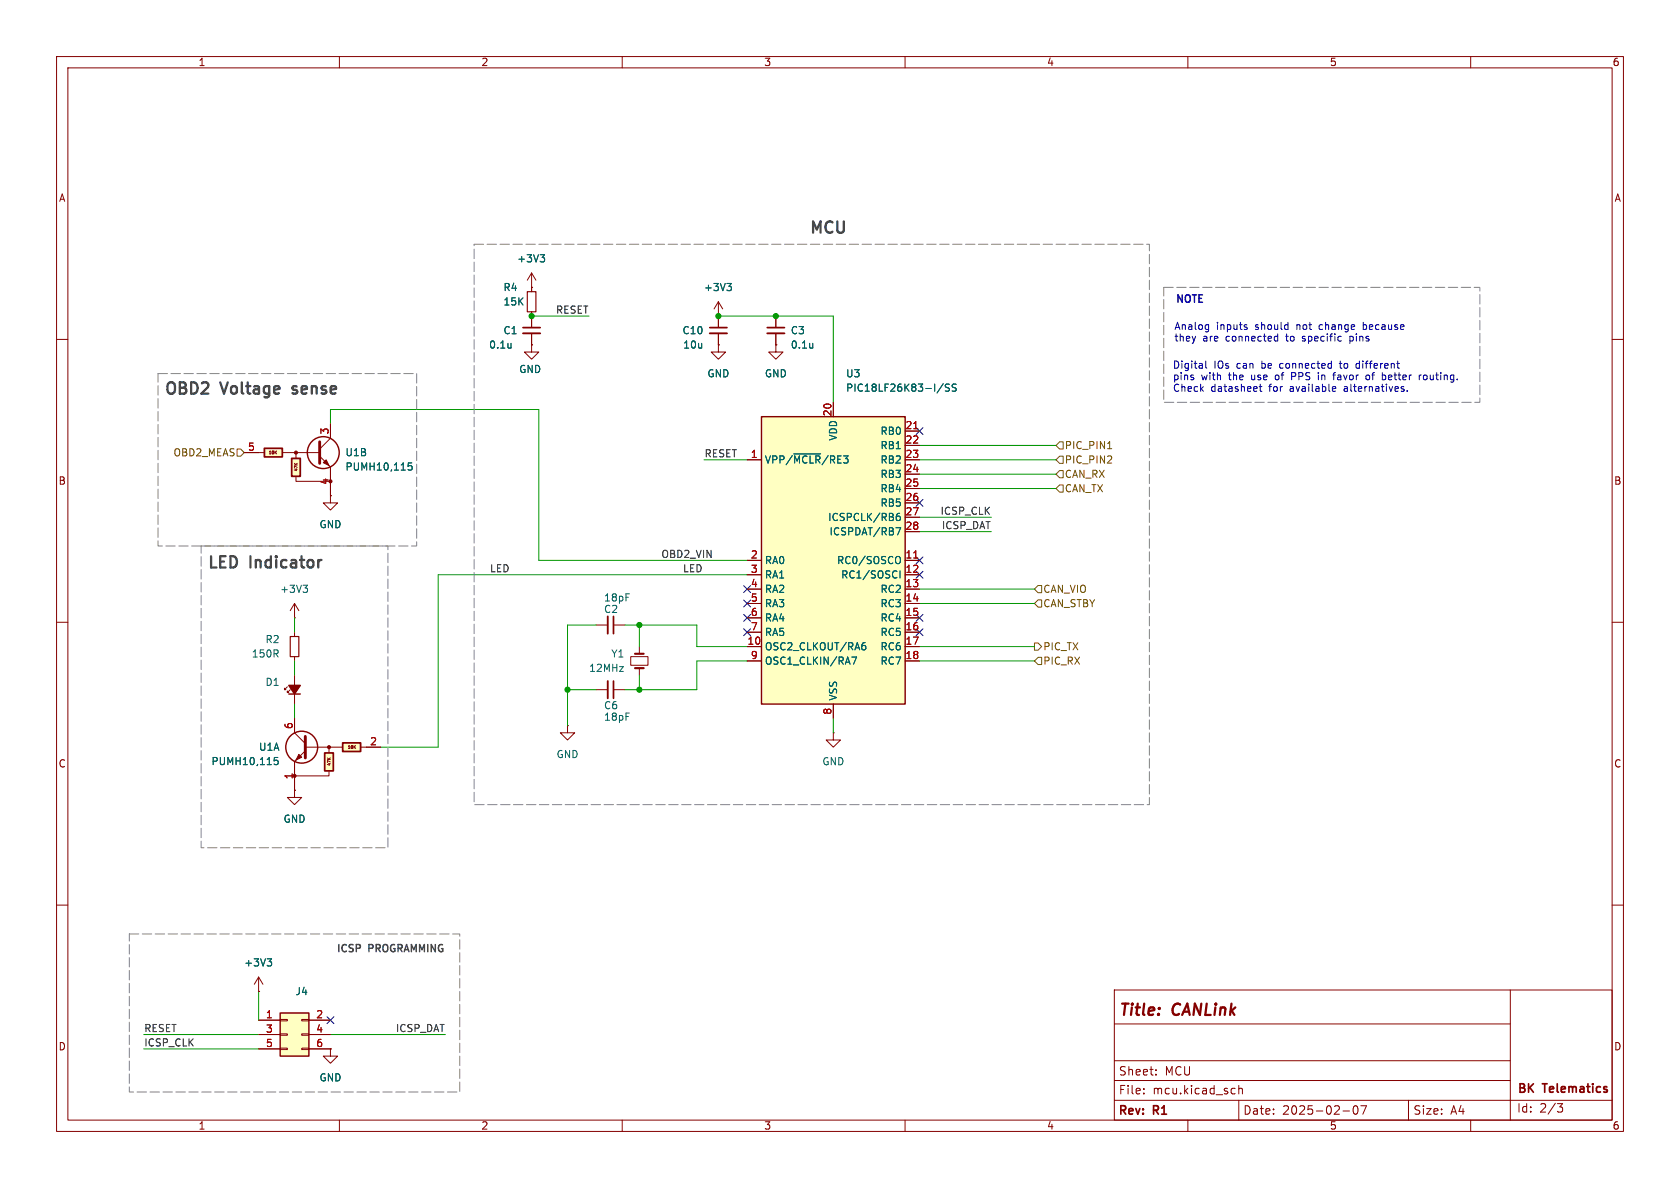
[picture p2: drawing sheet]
<svg xmlns="http://www.w3.org/2000/svg" width="297mm" height="210mm" viewBox="0 0 297 210" stroke-linecap="round" stroke-linejoin="round" font-family="sans-serif">
<g fill="none" stroke="#840000" stroke-width=".18">
<path d="M10 10h277v190h-277zM12 12h273v186h-273zM60 10v2M110 10v2M160 10v2M210 10v2M260 10v2M127 55.9h.1M127 53.3l-.8 1.3M127 53.3l.8 1.3M127 53.3v4.6M127 58.9v2.1"/>
<path d="M137.2 55.9v2M137.2 58.9v2.1M10 60h2M285 60h2M10 110h2M52.1 109.2h.1M52.1 106.7l-.8 1.3M52.1 106.7l.7 1.3M52.1 106.7v2.5M52.1 111.8v.7M52.1 116.1v.7M111.5 116.1h3.1v1.5h-3.1z"/>
<path d="M113 114.3v1.3M113 118.1v1.3M285 110h2M52.1 139.7v1.3h-1.3l1.3 1.2 1.2-1.2h-1.2M52.1 139.7h.1M100.3 128.3v1.2h1.3l-1.3 1.3-1.2-1.3h1.2M100.3 128.3h.1M147.3 129.5v1.3h1.3l-1.3 1.3-1.3-1.3h1.3M147.3 129.5h.1M10 160h2M197 175h88v23h-88zM267 175v23"/>
<path d="M285 160h2M60 198v2M110 198v2M160 198v2M197 194.5h88M197 191h70M197 187.5h70M197 181h70M202.2 193.2v.2M202.2 192.4v.2M204.4 189.9v.1M204.4 189.1v.2"/>
<path d="M210 198v2M217.9 192.4h.5M218.4 193.3l-.5 .1M219 192.5l.2-.1h.4v1M219 191.9v1.5M219 194.5v3.5M237.4 196.4h1.2M239.4 195.6l.2-.1a.81 .81 0 0 1 .6 .6 .81 .81 0 0 1-.3 .8l-.2 .1a.81 .81 0 0 1-.3-1.4zM240.6 195.5h1l-.7 1.5M249 194.5v3.5M260 198v2M275.3 195.1h1l-.5 .6 .4 .1 .1 .5-.3 .3h-.5"/>
</g>
<path d="M125.5 57.9h3M135.6 57.9h3.1" fill="none" stroke="#840000" stroke-width=".3"/>
<path d="M125.5 58.9h3M135.6 58.9h3.1" fill="none" stroke="#840000" stroke-width=".33"/>
<path d="M128.5 50.1h.8l-.4 .5M129.1 50.6l.2 .2v.3l-.2 .3M143.7 60.7v.8M143.7 61.4l-.1 .1M53.6 103.4h.8l-.5 .5M54.1 103.9l.3 .3v.3l-.3 .2" fill="none" stroke="#006464" stroke-width=".18"/>
<path d="M112.3 118.1h1.5M112.3 115.6h1.5" fill="none" stroke="#840000" stroke-width=".38"/>
<path d="M51.3 112.5h1.5v3.6h-1.5z" fill="none" stroke="#840000" stroke-width=".2"/>
<g fill="#ffffc2">
<path d="M60.6 131.3h3.2v1.5h-3.2z"/>
<path d="M57.4 133.1h1.5v3.2h-1.5z"/>
</g>
<g fill="#840000" stroke="#840000" stroke-width=".18">
<path d="M52.8 133.4l.5 .5-1 .5z"/>
<circle cx="58.2" cy="132.1" r=".27"/>
</g>
<g fill="none" stroke="#840000" stroke-width=".18">
<path d="M94 50.8h.1M94 48.3l-.8 1.2M94 48.3l.7 1.2M94 48.3v2.5M94 55.9v2M94 58.9v2.1M94 61v1.2h1.2l-1.2 1.3-1.3-1.3h1.3M94 61h.1M127 61v1.2h1.3l-1.3 1.3-1.3-1.3h1.3M127 61h.1M137.2 61v1.2h1.2l-1.2 1.3-1.3-1.3h1.3M137.2 61h.1"/>
<path d="M52.1 119.4v5.1M105.4 110.5h2M108.5 110.5h2M50.8 121.4l-.5 .5v-.2v.2h.2M51.3 121.9l-.5 .5v-.2v.2h.3M52.1 127v2.5l1.9 1.9M54 132.7l-1.9 1.9v5.1M54.1 132.1h6.4M57.9 135.1l.3 .2M57.9 134.3h.5M57.9 134l.3 .3M58.2 136.4v.8h-6.1"/>
<path d="M58.2 132.1v1M58.4 134.7l-.5-.2v.3M58.4 134l-.3 .2M61.7 131.9v.4M62.1 131.8h.2M62.6 131.8v.5M62.7 132l.2 .3M62.9 131.8l-.3 .3M63.8 132.1h3.5M105.4 121.9h2M108.5 121.9h2M58.4 185.4v1.3h1.3l-1.3 1.3-1.3-1.3h1.3"/>
<path d="M58.4 185.4h.1"/>
</g>
<path d="M92.5 57.9h3M108.5 109v3M57.4 133.1h1.5v3.2h-1.5zM60.6 131.3h3.2v1.5h-3.2zM108.5 120.4v3" fill="none" stroke="#840000" stroke-width=".3"/>
<path d="M54 130.2v3.8" fill="none" stroke="#840000" stroke-width=".51"/>
<g fill="none" stroke="#840000" stroke-width=".25">
<path d="M51.1 122.7h2"/>
<circle cx="53.3" cy="132.1" r="2.82"/>
</g>
<path d="M95.5 45h.8l-.4 .5M96 45.5l.3 .3v.3l-.3 .2M90.3 60.7v.8M90.3 61.4v.1M49.1 133.9h-.6v.6l.1-.1h.5l.1 .2-.1 .5-.2 .1-.4-.1" fill="none" stroke="#006464" stroke-width=".18"/>
<path d="M51.1 121.2h2l-1 1.5z" fill="#840000" stroke="#840000" stroke-width=".25"/>
<path d="M92.5 58.9h3M107.4 109v3M107.4 120.4v3" fill="none" stroke="#840000" stroke-width=".33"/>
<path d="M134.6 73.7h25.4v50.8h-25.4z" fill="#ffffc2"/>
<path d="M134.6 73.7h25.4v50.8h-25.4z" fill="none" stroke="#840000" stroke-width=".25"/>
<g fill="none" stroke="#840000" stroke-width=".18">
<path d="M147.3 71.1v2.6M160 76.2h2.6M160 78.7h2.6M58.4 87.6v1.3h-1.3l1.3 1.3 1.3-1.3h-1.3M58.4 87.6h.1M132.1 81.3h2.5M132.1 99.1h2.5M160 81.3h2.6M160 99.1h2.6M160 83.8h2.6M160 86.4h2.6M160 88.9h2.6"/>
<path d="M160 91.4h2.6M160 94h2.6M132.1 101.6h2.5M132.1 104.1h2.5M132.1 106.7h2.5M132.1 109.2h2.5M132.1 111.8h2.5M132.1 114.3h2.5M132.1 116.8h2.5M160 101.6h2.6M160 104.1h2.6M160 106.7h2.6"/>
<path d="M160 109.2h2.6M160 111.8h2.6M160 114.3h2.6M160 116.8h2.6M147.3 124.5v2.5"/>
</g>
<path d="M166.7 67.8l-1 1.7M167.8 68l-.4-.1-.2 .1v.4l.5 .2 .1 .3-.2 .3-.5-.1M169 68l-.4-.1-.2 .1v.4l.5 .2 .1 .3-.2 .3-.5-.1M140.3 80.2h4.8M158.4 93.3h.8l-.5 1.3M158.6 98.4a.43 .43 0 0 1 .6 .4v.4a.43 .43 0 0 1-.6 .4M159 90.7l-.3 .1a.86 .86 0 0 0 0 1.2l.4-.1 .1-.4-.3-.3-.3 .1-.2 .2M150.6 116.1h.8l-.5 1.3M152.6 114.1h.2l.3 .2-.1 .5-.4 .1M152.9 113.6l-.3 .1M159.1 100.9v1.3" fill="none" stroke="#006464" stroke-width=".18"/>
<path d="M161.5 75.8h.8M161.5 98.6h.8" fill="none" stroke="#a90000" stroke-width=".18"/>
<g fill="#ffffc2">
<path d="M46.7 79.2h3.2v1.6h-3.2z"/>
<path d="M51.6 81h1.5v3.2h-1.5z"/>
</g>
<g fill="#840000" stroke="#840000" stroke-width=".18">
<path d="M57.1 81.8l.6-.5 .5 1z"/>
<circle cx="52.3" cy="80" r=".27"/>
</g>
<g fill="none" stroke="#840000" stroke-width=".18">
<path d="M47.7 79.8l.1 .4M48.2 79.8h.1M48.6 79.7v.5M48.7 79.9l.2 .3M48.9 79.7l-.3 .3M58.4 74.9v2.6l-1.9 1.9M43.2 80h3.5M50 80h6.4M52 83.1l.4 .1M52 82.2h.6M52 81.9l.3 .3M52.3 84.3v.8h6.1"/>
<path d="M52.3 80v1M52.6 82.6l-.6-.2v.3M52.6 81.9l-.3 .2M56.5 80.6l1.9 2v5"/>
</g>
<path d="M46.7 79.2h3.2v1.6h-3.2zM51.6 81h1.5v3.2h-1.5z" fill="none" stroke="#840000" stroke-width=".3"/>
<path d="M56.5 78.1v3.8" fill="none" stroke="#840000" stroke-width=".51"/>
<circle cx="57.1" cy="80" r="2.82" fill="none" stroke="#840000" stroke-width=".25"/>
<path d="M72.8 81.8h-.6l-.1 .6 .2-.1 .4 .1 .2 .2-.1 .4-.2 .1-.5-.1" fill="none" stroke="#006464" stroke-width=".18"/>
<path d="M49.5 179.1h5.1v7.6h-5.1z" fill="#ffffc2"/>
<path d="M49.5 179.1h5.1v7.6h-5.1z" fill="none" stroke="#840000" stroke-width=".25"/>
<g fill="none" stroke="#840000" stroke-width=".18">
<path d="M94 50.8h.1M94 50.8v.8M94 55.1v2.8M94 58.9v2.1M127 55.9h.1M127 55.9v2M127 58.9v2.1M137.2 55.9v2M137.2 58.9v2.1M58.4 74.9v2.6M94 61h.1M127 61h.1"/>
<path d="M137.2 61h.1M147.3 71.1v2.6M160 76.2h2.6M160 78.7h2.6M43.2 80h2.5M58.4 87.6h.1M58.4 82.6v5M132.1 81.3h2.5M132.1 99.1h2.5M160 81.3h2.6M160 99.1h2.6M160 83.8h2.6"/>
<path d="M160 86.4h2.6M160 88.9h2.6M160 91.4h2.6M160 94h2.6M132.1 101.6h2.5M132.1 104.1h2.5M132.1 106.7h2.5M132.1 109.2h2.5M132.1 111.8h2.5M132.1 114.3h2.5M132.1 116.8h2.5M160 101.6h2.6"/>
<path d="M160 104.1h2.6M160 106.7h2.6M160 109.2h2.6M160 111.8h2.6M160 114.3h2.6M160 116.8h2.6M52.1 139.7h.1M52.1 127v2.5M52.1 134.6v5.1M64.8 132.1h2.5M147.3 124.5v2.5M45.7 175.3h.1"/>
<path d="M45.7 172.7l-.7 1.3M45.7 172.7l.8 1.3M45.7 172.7v2.6M45.7 180.3h3.8M45.7 182.9h3.8M45.7 185.4h3.8M49.5 180.2h1.3v.3h-1.3zM49.5 182.8h1.3v.2h-1.3zM49.5 185.3h1.3v.2h-1.3zM53.3 180.2h1.3v.3h-1.3zM53.3 182.8h1.3v.2h-1.3zM53.3 185.3h1.3v.2h-1.3z"/>
<path d="M54.6 180.3h3.8M54.6 182.9h3.8M54.6 185.4h3.8M58.4 185.4h.1"/>
</g>
<g fill="none" stroke="#006464" stroke-width=".18">
<path d="M95.5 45h.8l-.4 .5M96 45.5l.3 .3v.3l-.3 .2M128.5 50.1h.8l-.4 .5M129.1 50.6l.2 .2v.3l-.2 .3M90.3 60.7v.8M90.3 61.4v.1M143.7 60.7v.8M143.7 61.4l-.1 .1M166.7 67.8l-1 1.7M167.8 68l-.4-.1-.2 .1v.4l.5 .2 .1 .3-.2 .3-.5-.1M169 68l-.4-.1-.2 .1v.4l.5 .2 .1 .3-.2 .3-.5-.1M72.8 81.8h-.6l-.1 .6 .2-.1 .4 .1 .2 .2-.1 .4-.2 .1-.5-.1"/>
<path d="M140.3 80.2h4.8M158.4 93.3h.8l-.5 1.3M158.6 98.4a.43 .43 0 0 1 .6 .4v.4a.43 .43 0 0 1-.6 .4M159 90.7l-.3 .1a.86 .86 0 0 0 0 1.2l.4-.1 .1-.4-.3-.3-.3 .1-.2 .2M150.6 116.1h.8l-.5 1.3M152.6 114.1h.2l.3 .2-.1 .5-.4 .1M152.9 113.6l-.3 .1M159.1 100.9v1.3M49.1 133.9h-.6v.6l.1-.1h.5l.1 .2-.1 .5-.2 .1-.4-.1M47.2 169.5h.8l-.4 .5M47.8 170l.2 .2v.3l-.2 .3"/>
</g>
<path d="M93.2 51.6h1.5v3.5h-1.5z" fill="none" stroke="#840000" stroke-width=".2"/>
<path d="M41.9 79.4h.6l.7 .6-.7 .6h-.6zM186.7 78.7l.6-.6h.7v1.3h-.7zM195.8 79.3h.7M186.7 81.3l.6-.7h.7v1.3h-.7zM186.7 83.8l.6-.6h.7v1.3h-.7zM187.3 85.7h.7v1.3h-.7l-.6-.6zM182.9 113.7h.6l.6 .6-.6 .6h-.6zM183.5 116.2h.6v1.3h-.6l-.6-.7zM183.5 106h.6v1.3h-.6l-.6-.6zM183.5 103.5h.6v1.3h-.6l-.6-.7z" fill="none" stroke="#725600" stroke-width=".18"/>
<g fill="none" stroke="#009600" stroke-width=".18">
<path d="M94 55.9h10.1M127 55.9h20.3v15.2M58.4 74.9v-2.5h36.8v26.7h36.9M162.6 78.7h24.1M124.5 81.3h7.6M162.6 81.3h24.1M162.6 86.4h24.1M162.6 83.8h24.1M162.6 94h12.7M162.6 91.4h12.7M52.1 109.2v2.6M52.1 116.8v2.6"/>
<path d="M105.4 110.5h-5.1v17.8M110.5 110.5h12.7v3.8h8.9M113 110.5v3.8M113 119.4v2.5M132.1 116.8h-8.9v5.1h-12.7M132.1 101.6h-54.6v30.5h-10.2M162.6 104.1h20.3M162.6 106.7h20.3M162.6 116.8h20.3M162.6 114.3h20.3M52.1 124.5v2.5M100.3 121.9h5.1"/>
<path d="M147.3 127v2.5M45.7 175.3v5M25.4 185.4h20.3M25.4 182.9h20.3M58.4 182.9h20.3"/>
</g>
<g fill="none" stroke="#000084" stroke-width=".18">
<path d="M162 75.6l1.2 1.2M163.2 75.6l-1.2 1.2M162 88.3l1.2 1.2M162 98.5l1.2 1.2M163.2 88.3l-1.2 1.2M163.2 98.5l-1.2 1.2M131.5 111.2l1.2 1.2M131.5 106.1l1.2 1.2M131.5 108.6l1.2 1.2M131.5 103.5l1.2 1.2M132.7 111.2l-1.2 1.2M132.7 106.1l-1.2 1.2"/>
<path d="M132.7 108.6l-1.2 1.2M132.7 103.5l-1.2 1.2M162 111.2l1.2 1.2M162 108.6l1.2 1.2M162 101l1.2 1.2M163.2 111.2l-1.2 1.2M163.2 108.6l-1.2 1.2M163.2 101l-1.2 1.2M57.8 179.7l1.2 1.2M59 179.7l-1.2 1.2"/>
</g>
<g fill="none" stroke="#0000c2" stroke-width=".18">
<path d="M213.3 57.4l.4 .1M213.7 57.4v1l-.3 .3M213.7 58.2h-.4M220.1 57.8l.3 .1 .1 .2-.2 .1h-.2M220.1 57.4l.3 .1M225.4 59.5h.5M225.9 59v1.3M238.6 59.4v1.3M238.8 59.4l-.2 .1M241 57v1.2M241 58.2h.1M241.1 57.4l-.1 .1"/>
<path d="M213.2 63.8v1.1l.2 .2M222.6 68.3h.5M222.8 67.9v1.1l.3 .2M225.4 60.2h.5M228.3 65.9v1.2M228.3 66.5h.5M233.1 65.9v.1M233.1 66.3v.8M235.6 66.3h.5M235.7 68.3l.4 .1 .1 .2-.7 .2M236.1 69.1l-.4 .1M236.1 65.9l-.3 .1v1.1"/>
<path d="M236.8 64.2h.4M236.9 63.8l.1 1.2M238.6 60.2l.2 .1M240.2 64.2l-.4 .1-.1 .2 .1 .5 .4 .1M241.6 66.4l.3-.1 .2 .2v.4l-.2 .2h-.3l-.1-.2zM244.7 66.3l.3 .2v.4l-.3 .2M248.1 68.8l.1 .1-.1 .3M248.1 68.3l.1 .1M248.8 69.1v.1M251.3 66.3l-.4 .2M252.1 66.3l-.3 .1-.2 .1 .1 .5 .4 .1"/>
</g>
<path d="M51.7 69.5l.2 .1M51.8 68.4l-.1 .1 .1 .3" fill="none" stroke="#484848" stroke-width=".4"/>
<path d="M83.8 43.2h119.4v99h-119.4zM205.7 50.8h55.9v20.3h-55.9zM27.9 66h45.8v30.5h-45.8zM35.6 96.5h33v53.4h-33zM22.9 165.1h58.4v27.9h-58.4z" fill="none" stroke="#848484" stroke-width=".18" stroke-dasharray="1.7 .6"/>
<path d="M161.5 75.8h.8M161.5 98.6h.8" fill="none" stroke="#a90000" stroke-width=".18"/>
<g fill="#009600" stroke="#009600" stroke-width=".18">
<circle cx="100.3" cy="121.9" r=".46"/>
<circle cx="113" cy="110.5" r=".46"/>
<circle cx="113" cy="121.9" r=".46"/>
<circle cx="127" cy="55.9" r=".46"/>
<circle cx="137.2" cy="55.9" r=".46"/>
<circle cx="94" cy="55.9" r=".46"/>
</g>
<g font-size="2.8" fill="#484848">
<text x="143" y="41.4">MCU</text>
<text x="29" y="69.9">OBD2</text>
<text x="39.3" y="69.9">Voltage</text>
<text x="52.7" y="69.9">sense</text>
<text x="36.6" y="100.6">LED</text>
<text x="44.3" y="100.6">Indicator</text>
</g>
<g font-size="2.8" fill="#840000">
<text x="197.7" y="180.1">Title:</text>
<text x="207.3" y="180.1">CANLink</text>
</g>
<g font-size="2.1" fill="#840000">
<text x="197.7" y="190.3">Sheet:</text>
<text x="205.9" y="190.3">MCU</text>
<text x="197.6" y="197.5">Rev:</text>
<text x="197.7" y="193.7">File:</text>
<text x="203.8" y="193.7">mcu.kicad_sch</text>
<text x="204" y="197.5">R1</text>
<text x="219.7" y="197.3">Date:</text>
<text x="226.7" y="197.3">2025-02-07</text>
<text x="249.8" y="197.3">Size:</text>
<text x="256.4" y="197.3">A4</text>
<text x="268.1" y="196.9">Id:</text>
<text x="268.2" y="193.6">BK</text>
<text x="272.2" y="196.9">2/3</text>
<text x="272.9" y="193.6">Telematics</text>
</g>
<g font-size="1.8" fill="#840000">
<text x="35" y="11.9">1</text>
<text x="85" y="11.9">2</text>
<text x="135" y="11.9">3</text>
<text x="185" y="11.9">4</text>
<text x="235" y="11.9">5</text>
<text x="285" y="11.9">6</text>
<text x="10.3" y="35.9">A</text>
<text x="285.3" y="35.9">A</text>
<text x="10.3" y="85.9">B</text>
<text x="285.3" y="85.9">B</text>
<text x="10.3" y="135.9">C</text>
<text x="285.3" y="135.9">C</text>
<text x="10.3" y="185.9">D</text>
<text x="285.3" y="185.9">D</text>
<text x="35" y="199.9">1</text>
<text x="85" y="199.9">2</text>
<text x="135" y="199.9">3</text>
<text x="185" y="199.9">4</text>
<text x="235" y="199.9">5</text>
<text x="285" y="199.9">6</text>
</g>
<g font-size="1.8" fill="#006464">
<text x="91.3" y="46.6">+3V3</text>
<text x="88.9" y="51.7">R4</text>
<text x="124.4" y="51.7">+3V3</text>
<text x="88.9" y="59.3">C1</text>
<text x="88.9" y="54.2">15K</text>
<text x="120.6" y="59.3">C10</text>
<text x="139.7" y="59.3">C3</text>
<text x="86.4" y="61.8">0.1u</text>
<text x="120.7" y="61.8">10u</text>
<text x="139.7" y="61.8">0.1u</text>
<text x="91.7" y="66.1">GND</text>
<text x="125" y="66.9">GND</text>
<text x="135.1" y="66.9">GND</text>
<text x="149.5" y="66.9">U3</text>
<text x="149.5" y="69.4">PIC18LF26K83-I/SS</text>
<text x="148.2" y="78" transform="rotate(-90 148.2 78)">VDD</text>
<text x="155.6" y="77.1">RB0</text>
<text x="61" y="83.4">PUMH10,115</text>
<text x="61" y="80.8">U1B</text>
<text x="135.1" y="82.1">VPP/~{MCLR}/RE3</text>
<text x="155.6" y="79.6">RB1</text>
<text x="155.6" y="82.1">RB2</text>
<text x="155.6" y="84.7">RB3</text>
<text x="155.6" y="87.2">RB4</text>
<text x="155.6" y="89.8">RB5</text>
<text x="56.4" y="93.6">GND</text>
<text x="146.3" y="92.3">ICSPCLK/RB6</text>
<text x="146.5" y="94.8">ICSPDAT/RB7</text>
<text x="135.1" y="99.9">RA0</text>
<text x="147.9" y="99.9">RC0/SOSCO</text>
<text x="49.4" y="105">+3V3</text>
<text x="106.7" y="106.5">18pF</text>
<text x="135.1" y="102.5">RA1</text>
<text x="135.1" y="105">RA2</text>
<text x="135.1" y="107.5">RA3</text>
<text x="148.6" y="102.5">RC1/SOSCI</text>
<text x="155.6" y="105">RC2</text>
<text x="155.6" y="107.5">RC3</text>
<text x="46.8" y="113.9">R2</text>
<text x="106.7" y="108.6">C2</text>
<text x="135.1" y="110.1">RA4</text>
<text x="135.1" y="112.6">RA5</text>
<text x="155.6" y="110.1">RC4</text>
<text x="155.6" y="112.6">RC5</text>
<text x="44.4" y="116.4">150R</text>
<text x="104" y="119">12MHz</text>
<text x="108" y="116.4">Y1</text>
<text x="135.1" y="115.2">OSC2_CLKOUT/RA6</text>
<text x="135.1" y="117.7">OSC1_CLKIN/RA7</text>
<text x="155.6" y="115.2">RC6</text>
<text x="155.6" y="117.7">RC7</text>
<text x="46.8" y="121.4">D1</text>
<text x="106.7" y="125.6">C6</text>
<text x="148.2" y="124" transform="rotate(-90 148.2 124)">VSS</text>
<text x="106.7" y="127.6">18pF</text>
<text x="37.3" y="135.5">PUMH10,115</text>
<text x="45.7" y="132.9">U1A</text>
<text x="98.3" y="134.2">GND</text>
<text x="145.3" y="135.5">GND</text>
<text x="50" y="145.6">GND</text>
<text x="43.1" y="171">+3V3</text>
<text x="52.1" y="176.1">J4</text>
<text x="56.4" y="191.4">GND</text>
</g>
<g font-size="1.8" fill="#0000c2">
<text x="207.8" y="53.6">NOTE</text>
<text x="207.5" y="58.4">Analog</text>
<text x="215" y="58.4">inputs</text>
<text x="222" y="58.4">should</text>
<text x="229.5" y="58.4">not</text>
<text x="233.7" y="58.4">change</text>
<text x="241.6" y="58.4">because</text>
<text x="207.3" y="65.3">Digital</text>
<text x="207.5" y="60.5">they</text>
<text x="212.6" y="60.5">are</text>
<text x="214.6" y="65.3">IOs</text>
<text x="216.8" y="60.5">connected</text>
<text x="218.7" y="65.3">can</text>
<text x="223.3" y="65.3">be</text>
<text x="226.7" y="65.3">connected</text>
<text x="227.7" y="60.5">to</text>
<text x="230.7" y="60.5">specific</text>
<text x="237.6" y="65.3">to</text>
<text x="239.3" y="60.5">pins</text>
<text x="240.6" y="65.3">different</text>
<text x="207.3" y="67.3">pins</text>
<text x="207.3" y="69.3">Check</text>
<text x="212.4" y="67.3">with</text>
<text x="214.1" y="69.3">datasheet</text>
<text x="217.3" y="67.3">the</text>
<text x="221.5" y="67.3">use</text>
<text x="224.5" y="69.3">for</text>
<text x="225.9" y="67.3">of</text>
<text x="228.3" y="69.3">available</text>
<text x="229" y="67.3">PPS</text>
<text x="233.9" y="67.3">in</text>
<text x="236.8" y="67.3">favor</text>
<text x="238.1" y="69.3">alternatives.</text>
<text x="242.8" y="67.3">of</text>
<text x="245.8" y="67.3">better</text>
<text x="252.5" y="67.3">routing.</text>
</g>
<g font-size="1.8" fill="#0f0f0f">
<text x="98.2" y="55.5">RESET</text>
<text x="124.5" y="80.9">RESET</text>
<text x="166.2" y="91.1">ICSP_CLK</text>
<text x="166.4" y="93.6">ICSP_DAT</text>
<text x="86.5" y="101.3">LED</text>
<text x="116.8" y="98.7">OBD2_VIN</text>
<text x="120.6" y="101.3">LED</text>
<text x="25.4" y="185.1">ICSP_CLK</text>
<text x="25.4" y="182.5">RESET</text>
<text x="69.9" y="182.5">ICSP_DAT</text>
</g>
<g font-size="1.8" fill="#a90000">
<text x="58.2" y="76.9" transform="rotate(-90 58.2 76.9)">3</text>
<text x="147.1" y="73.7" transform="rotate(-90 147.1 73.7)">20</text>
<text x="160" y="75.9">21</text>
<text x="43.7" y="79.8">5</text>
<text x="132.6" y="81">1</text>
<text x="160" y="78.5">22</text>
<text x="160" y="81">23</text>
<text x="160" y="83.6">24</text>
<text x="58.2" y="85.8" transform="rotate(-90 58.2 85.8)">4</text>
<text x="160" y="86.1">25</text>
<text x="160" y="88.6">26</text>
<text x="160" y="91.2">27</text>
<text x="160" y="93.7">28</text>
<text x="132.6" y="98.8">2</text>
<text x="132.6" y="101.3">3</text>
<text x="160" y="98.8">11</text>
<text x="160" y="101.3">12</text>
<text x="132.6" y="103.9">4</text>
<text x="132.6" y="106.4">5</text>
<text x="160" y="103.9">13</text>
<text x="160" y="106.4">14</text>
<text x="132.6" y="109">6</text>
<text x="132.6" y="111.5">7</text>
<text x="160" y="109">15</text>
<text x="160" y="111.5">16</text>
<text x="132" y="114">10</text>
<text x="132.6" y="116.6">9</text>
<text x="160" y="114">17</text>
<text x="160" y="116.6">18</text>
<text x="51.8" y="129" transform="rotate(-90 51.8 129)">6</text>
<text x="65.3" y="131.8">2</text>
<text x="147.1" y="126.4" transform="rotate(-90 147.1 126.4)">8</text>
<text x="51.8" y="137.9" transform="rotate(-90 51.8 137.9)">1</text>
<text x="46.9" y="180.1">1</text>
<text x="46.9" y="182.6">3</text>
<text x="46.9" y="185.2">5</text>
<text x="55.8" y="180.1">2</text>
<text x="55.8" y="182.6">4</text>
<text x="55.8" y="185.2">6</text>
</g>
<g font-size="1.8" fill="#725600">
<text x="30.6" y="80.9">OBD2_MEAS</text>
<text x="188.2" y="82.1">PIC_PIN2</text>
<text x="188.2" y="79.6">PIC_PIN1</text>
<text x="188.2" y="84.7">CAN_RX</text>
<text x="188.2" y="87.2">CAN_TX</text>
<text x="184.3" y="107.5">CAN_STBY</text>
<text x="184.3" y="105">CAN_VIO</text>
<text x="184.3" y="117.7">PIC_RX</text>
<text x="184.3" y="115.2">PIC_TX</text>
</g>
<g font-size="1.8" fill="#484848">
<text x="59.4" y="168.4">ICSP</text>
<text x="65.3" y="168.4">PROGRAMMING</text>
</g>
<g font-size=".7" fill="#840000">
<text x="47.3" y="80.5">10K</text>
<text x="52.8" y="83.5" transform="rotate(-90 52.8 83.5)">47K</text>
<text x="58.6" y="135.5" transform="rotate(-90 58.6 135.5)">47K</text>
<text x="61.3" y="132.6">10K</text>
</g>
</svg>
